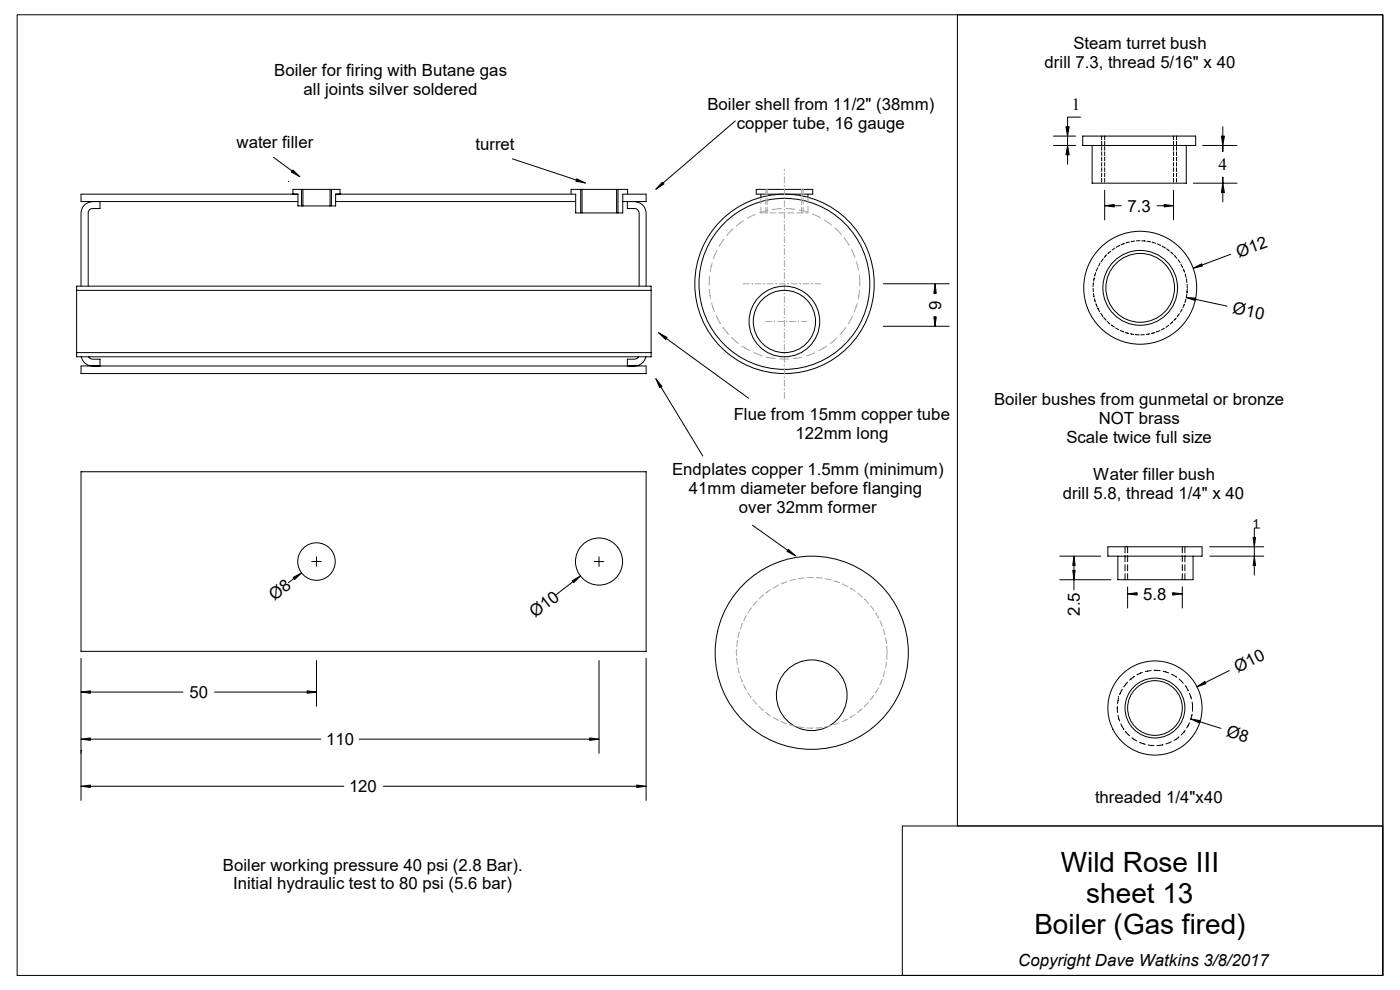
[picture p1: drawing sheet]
<svg xmlns="http://www.w3.org/2000/svg" width="297mm" height="210mm" viewBox="0 0 297 210" stroke-linecap="round" stroke-linejoin="round" font-family="sans-serif">
<g fill="none" stroke="#000" stroke-width=".21">
<path d="M3.6 3.1h289.8v203.8h-289.8zM203.1 3.1h90.3v172.1h-90.3zM58 33.4l4 2.9M62.1 36.1l1.5 1.4-1.8-1zM108.7 33.7l13.6 4.5M122.3 37.9l1.9 .9-2-.4zM140.5 38.7l.3 .3-1.7 1.1zM156 25.7l-15.3 13.1M223.5 30.9h4.7M223.5 28.9h4.7M226.1 26.9h.7l-.3 2zM226.5 30.9l.3 2h-.7z"/>
<path d="M226.5 28.9v2M226.5 32.9v1.9M229.2 24.8h-2.7v2.1M229.7 28.9h24v2h-24zM231.7 30.9v8h20v-8M233.7 28.9v.7M233.7 30v.7M233.7 31.1v.8M233.7 32.2v.8M233.7 33.4v.7M233.7 34.5v.7M233.7 35.6v.8"/>
<path d="M233.7 36.7v.8M233.7 37.8v.8M234.4 28.9v.7M234.4 30v.7M234.4 31.1v.8M234.4 32.2v.8M234.4 33.4v.7M234.4 34.5v.7M234.4 35.6v.8M234.4 36.7v.8M234.4 37.8v.8M249 28.9v.7"/>
<path d="M249 30v.7M249 31.1v.8M249 32.2v.8M249 33.4v.7M249 34.5v.7M249 35.6v.8M249 36.7v.8M249 37.8v.8M249.6 28.9v.7M249.6 30v.7M249.6 31.1v.8M249.6 32.2v.8"/>
<path d="M249.6 33.4v.7M249.6 34.5v.7M249.6 35.6v.8M249.6 36.7v.8M249.6 37.8v.8M253.2 38.9h9.2M255.1 30.9h7.3M259.1 28.9h.7l-.4 2zM259.4 38.9l.4 2h-.7zM259.4 26.9v2M259.4 30.9v1.2M259.4 37.6v1.3"/>
<path d="M62.1 41.2v-1h10v1M63.2 42.8h-46v-1.6h46v2.5h8v-2.5h50.9v4h10v-4h5v1.6h-5M64 40.2v3.5M64.3 40.2v3.5M70 40.2v3.5M70.3 40.2v3.5M71.2 42.8h50.9M121.2 41.2v-1h11.9v1M123.2 40.2v5M123.5 40.2v5M130.8 40.2v5M131.1 40.2v5"/>
<path d="M160.4 40.2h12v1h-12zM161.4 41.2v.7M171.4 41.2v.7M232.2 58.9l-.2 .7M232.5 57.8l-.3 .7M232.9 56.8l-.3 .7M233.4 55.8l-.4 .7M234.1 54.9l-.5 .6M234.4 43.6l2-.2v.5zM234.4 40.3v6.4M234.8 54.1l-.5 .5M235.6 53.3l-.6 .5"/>
<path d="M236.4 43.6h1.5M236.5 52.6l-.6 .4M237.5 52.1l-.6 .4M238.5 51.6l-.7 .3M239.6 51.4l-.7 .1M240.7 51.1l-.7 .2M241.9 51.1h-.8M242.2 51.1h.8M243.3 51.2l.8 .1M244.4 51.4l.8 .2M245.5 43.6h1.5M245.5 51.7l.7 .3"/>
<path d="M246.5 52.2l.7 .4M247 43.4l2 .2-2 .3zM247.5 52.8l.6 .5M248.4 53.5l.5 .5M249 40.3v6.4M249.2 54.2l.5 .6M249.9 55.1l.5 .6M250.5 56l.4 .7M251 57.1l.3 .6M251.4 58.1l.2 .7M251.7 59.2l.1 .7M253.2 56.9l1.7-.9 .2 .4z"/>
<path d="M259.4 40.9v1.9M261.1 53.9l-6.1 2.3M16.3 60.7h121.8v15h-121.8zM16.3 61.6h121.8M16.3 74.8h121.8M17.2 60.7v-15.5a2.52 2.52 0 0 1 2.5-2.4h1.5v1.4h-1.5a.93 .93 0 0 0-1 1v15.5M17.2 77.6h119.9v1.6h-119.9zM17.2 75.7a2.48 2.48 0 0 0 2.5 1.9h1.5v-1.4h-1.8l-.6-.5M135.5 75.7l-.6 .5h-1.8v1.4a3.6 3.6 0 0 0 3-.5l.5-.5 .4-.9M135.6 60.7v-15.5a1.01 1.01 0 0 0-1-1h-1.5v-1.4a4 4 0 0 1 3.1 .5l.6 .9 .3 1v15.5M139.7 70.6l1.8 1-.3 .4zM141.4 71.8l17.4 12.7"/>
<path d="M187.4 60.2h14M187.4 69.2h14M198.1 67.2h.5l-.2 2zM198.4 62.2v.1M198.4 67.1v.1M198.4 60.2l.2 2h-.5zM231.9 61.2v.7M231.9 60v.8M232 62.3l.1 .7M232.2 63.4l.2 .7M232.5 64.4l.3 .8M232.9 65.4l.1 .1z"/>
<path d="M233 65.5l.3 .6M233.5 66.5l.4 .6M234.1 67.4l.6 .5M234.9 68.2l.6 .5M235.8 68.9l.6 .5M236.7 69.6l.6 .3M237.7 70.1l.7 .3M238.7 70.5l.7 .2M239.8 70.8l.7 .2M240.9 71h.8M242.8 71h-.8M243.9 70.8l-.7 .2"/>
<path d="M245 70.5l-.7 .2M246 70.1l-.7 .3M247 69.6l-.6 .4M247.9 69l-.5 .4M248.8 68.2l-.6 .5M249.6 67.4l-.6 .6M250.2 66.5l-.4 .6M250.8 65.6l-.4 .6M251.2 64.5l-.2 .7M251.6 63.5l-.2 .7M251.7 63.1l2 .1-.1 .6zM251.8 61.9l.1 .1z"/>
<path d="M251.8 62.4l-.1 .7M251.8 60.3l.1 .7M251.9 61.3l-.1 .7M253.6 63.5l6.7 1.4M139.1 80.3l1.3 1.7-.4 .2zM140.2 82.1l8.9 14.6M17.2 100.1h119.9v38.1h-119.9zM66.1 119.1h2.1M67.1 118.1v2M126.1 119.1h2M127.1 118.1v2M159.6 111.4l7.5 5.4"/>
<path d="M167.3 116.5l1.4 1.4-1.7-.9zM224.8 118h8.7M227.8 118l.3 2h-.5zM227.8 120v1M235 116h20v2h-20zM237.2 118v5h15.9v-5M238.7 116v1.3M238.7 117.9v1.3M238.7 119.8v1.3M239.2 116v1.3M239.2 117.9v1.3M239.2 119.8v1.3"/>
<path d="M250.8 116v1.3M250.8 117.9v1.3M250.8 119.8v1.3M251.4 116v1.3M251.4 117.9v1.3M251.4 119.8v1.3M256.6 116h11.5M256.7 118h11.4M265.9 114h.5l-.3 2zM266.1 116v2M266.1 120v2M266.1 118l.3 2h-.5z"/>
<path d="M267.3 112h-1.2v2M17.2 139.7v30.1M62.2 122.5l1.8-1-1.5 1.4zM62.4 122.7l-1.2 .9M121.4 123.2l1.7-1-1.4 1.4zM121.5 123.4l-3.5 2.8M137.1 139.7v30.1M224.8 123h10.9M227.6 121h.5l-.3 2zM227.8 123v2.1M238.7 121.7v1.3M239.2 126l2-.3v.5z"/>
<path d="M239.2 124.5v4.5M239.2 121.7v1.3M241.2 125.9l.1 .1zM248.8 125.9v.1zM248.8 125.7l2 .3-2 .2zM250.8 124.5v4.5M250.8 121.7v1.3M251.4 121.7v1.3M17.2 146.8l2-.2v.5zM17.2 156.8l2-.3v.6zM19.2 146.8h19.6M19.2 156.8h48.9"/>
<path d="M45.5 146.8h19.7M65.2 146.6l1.9 .2-1.9 .3zM67.1 140.1v9.7M76.2 156.8h48.9M125.1 156.5l2 .3-2 .3zM127.1 140.1v19.7M237 149.9l.1 1.2M237.2 151.8l.3 1.2M237.3 148l-.2 1.2M237.8 153.5l.6 1.1M238.1 146.2l-.6 1.2M238.3 154.6l.1 .1z"/>
<path d="M238.8 155.2l.8 .9M239.2 144.7l-.8 1M240.1 156.5l1.1 .7M240.7 143.5l-1.1 .8M241.8 157.5l1.2 .4M242.4 142.7l-1.2 .5M243.6 158l1.2 .2M244.2 142.2l-1.2 .3M244.9 142.2l1.2 .1M246.7 158l-1.3 .2M246.8 142.4l1.1 .3M248.5 157.4l-1.1 .4"/>
<path d="M248.5 143l1.1 .7M250.1 156.3l-1 .8M250.1 144.1l.9 .8M251.4 145.5l.7 1M251.4 154.9l-.8 1M252.3 153.3l-.5 1.1M252.4 147.2l.4 1.1M252.4 147.1v.1M252.6 152.5v.2M252.6 152.5l2 .4-.1 .5zM252.9 148.9l.1 2M252.9 151.5l-.3 1"/>
<path d="M253.9 145.7l1.7-1.1 .2 .4zM254.6 153.1l4.4 1.4M260.8 142.2l-5.1 2.6M17.2 166.8l2-.3v.5zM19.2 166.8h53.7M81.3 166.8h53.8M135.1 166.5l2 .3-2 .2zM191.4 175.2h102v31.7h-102z"/>
<circle cx="166.4" cy="60.2" r="18.1"/>
<circle cx="166.4" cy="68.2" r="7.5"/>
<circle cx="166.4" cy="68.2" r="6.6"/>
<circle cx="166.4" cy="60.2" r="19"/>
<circle cx="241.9" cy="61.1" r="7.3"/>
<circle cx="241.9" cy="61.1" r="7.9"/>
<circle cx="241.9" cy="61" r="12"/>
<circle cx="67.1" cy="119.1" r="4"/>
<circle cx="127.1" cy="119.1" r="5"/>
<circle cx="172.2" cy="138.5" r="20.5"/>
<circle cx="172.2" cy="147.5" r="7.5"/>
<circle cx="245" cy="150.2" r="10"/>
<circle cx="245" cy="150.2" r="6.4"/>
<circle cx="245" cy="150.2" r="5.8"/>
</g>
<g fill="#000">
<path d="M62.1 36.1l1.5 1.4-1.6-1.2 1.6 1.2-1.8-1z" fill-rule="evenodd"/>
<path d="M122.3 37.9l1.9 .9-1.9-.6 1.9 .6-2-.4z" fill-rule="evenodd"/>
<path d="M140.5 38.7l.3 .3-1.7 1.1 1.6-1.3-1.6 1.3z" fill-rule="evenodd"/>
<path d="M226.1 26.9h.7l-.3 2v-2v2z" fill-rule="evenodd"/>
<path d="M226.5 30.9l.3 2h-.7l.4-2v2z" fill-rule="evenodd"/>
<path d="M259.1 28.9h.7l-.4 2v-2v2z" fill-rule="evenodd"/>
<path d="M234.4 43.6l2-.2v.5l-2-.3h2z" fill-rule="evenodd"/>
<path d="M247 43.4l2 .2h-2h2l-2 .3z" fill-rule="evenodd"/>
<path d="M253.2 56.9l1.7-.9 .2 .4-1.9 .5 1.8-.7z" fill-rule="evenodd"/>
<path d="M259.4 38.9l.4 2h-.7l.3-2v2z" fill-rule="evenodd"/>
<path d="M139.7 70.6l1.8 1-.3 .4-1.5-1.4 1.7 1.2z" fill-rule="evenodd"/>
<path d="M198.4 60.2l.2 2h-.5l.3-2v2z" fill-rule="evenodd"/>
<path d="M198.1 67.2h.5l-.2 2v-2v2z" fill-rule="evenodd"/>
<path d="M251.7 63.1l2 .1-.1 .6-1.9-.7 1.9 .4z" fill-rule="evenodd"/>
<path d="M139.1 80.3l1.3 1.7-.4 .2-.9-1.9 1.1 1.8z" fill-rule="evenodd"/>
<path d="M167.3 116.5l1.4 1.4-1.6-1.1 1.6 1.1-1.7-.9z" fill-rule="evenodd"/>
<path d="M227.8 118l.3 2h-.5l.2-2v2z" fill-rule="evenodd"/>
<path d="M265.9 114h.5l-.3 2v-2v2z" fill-rule="evenodd"/>
<path d="M266.1 118l.3 2h-.5l.2-2v2z" fill-rule="evenodd"/>
<path d="M62.2 122.5l1.8-1-1.6 1.2 1.6-1.2-1.5 1.4z" fill-rule="evenodd"/>
<path d="M121.4 123.2l1.7-1-1.6 1.2 1.6-1.2-1.4 1.4z" fill-rule="evenodd"/>
<path d="M227.6 121h.5l-.3 2v-2v2z" fill-rule="evenodd"/>
<path d="M239.2 126l2-.3v.5l-2-.2h2z" fill-rule="evenodd"/>
<path d="M248.8 125.7l2 .3h-2h2l-2 .2z" fill-rule="evenodd"/>
<path d="M17.2 146.8l2-.2v.5l-2-.3h2z" fill-rule="evenodd"/>
<path d="M17.2 156.8l2-.3v.6l-2-.3h2z" fill-rule="evenodd"/>
<path d="M65.2 146.6l1.9 .2h-1.9h1.9l-1.9 .3z" fill-rule="evenodd"/>
<path d="M125.1 156.5l2 .3h-2h2l-2 .3z" fill-rule="evenodd"/>
<path d="M252.6 152.5l2 .4-.1 .5-1.9-.9 2 .6z" fill-rule="evenodd"/>
<path d="M253.9 145.7l1.7-1.1 .2 .4-1.9 .7 1.8-.9z" fill-rule="evenodd"/>
<path d="M17.2 166.8l2-.3v.5l-2-.2h2z" fill-rule="evenodd"/>
<path d="M135.1 166.5l2 .3h-2h2l-2 .2z" fill-rule="evenodd"/>
</g>
<g fill="none" stroke="#a8a8a8" stroke-width=".21">
<path d="M166.4 39.4l.1 .1zM166.4 36.8l.1 .1zM166.4 35.9v.3M166.4 37.5v1.3M150.5 58.6v1.9M151.1 55.8l-.4 1.9M152.1 53.1l-.8 1.8M153.6 50.7l-1 1.6M155.5 48.6l-1.3 1.4M157.7 46.8l-1.5 1.1M160.2 45.5l-1.7 .8M161.4 43.9v1.3h1.3"/>
<path d="M161.4 42v1.3M162.5 40.2v1.2M162.5 42.1v1.2M162.5 44v1.2M162.8 40.2v1.2M162.8 42.1v1.2M162.8 44v1.2M163 44.6l-1.8 .5M163.3 45.2h1.3M163.9 44.4l.1 .1zM165.2 45.2h1.3M165.8 44.2l-1.9 .3"/>
<path d="M166.4 59.7l.1 .1zM166.4 57.1l.1 .1zM166.4 54.6l.1 .1zM166.4 52.1l.1 .1zM166.4 49.5l.1 .1zM166.4 47l.1 .1zM166.4 44.4l.1 .1zM166.4 41.9l.1 .1zM166.4 40v1.3M166.4 42.6v1.3M166.4 45.1v1.3M166.4 47.7v1.2"/>
<path d="M166.4 50.2v1.3M166.4 52.7v1.3M166.4 55.3v1.3M166.4 57.8v1.3M166.8 44.2l1.9 .2M167.1 45.2h1.3M169 45.2h1.3M169.6 44.6l1.9 .4M170.1 40.2v1.2M170.1 42.1v1.2M170.1 44v1.2M170.4 40.2v1.2"/>
<path d="M170.4 42.1v1.2M170.4 44v1.2M170.9 45.2h.5M171.4 41.9v1.2M171.4 43.8v1.2M172.3 45.4l1.7 .8M174.9 46.7l1.5 1.1M177.2 48.4l1.3 1.3M179.1 50.5l1.1 1.6M180.6 52.9l.8 1.7M181.7 55.5l.4 1.9M182.3 58.3l.1 2.3"/>
<path d="M150.5 61.4v.1zM150.5 61.5l.2 1.8M151 64.3l.6 1.8M151.9 66.9l.9 1.7M153.4 69.4l1.2 1.5M155.2 71.6l1.4 1.3M157.4 73.4l1.6 1M157.7 60.2h1.3M159.6 60.2h.1M159.9 74.8l1.8 .7M160.2 60.2h1.3M162.1 60.2h.1z"/>
<path d="M162.4 68.2h1.3M162.6 75.7l1.9 .4M162.8 60.2h1.2M164.3 68.2h.1zM164.6 60.2h.1zM165 68.2h1.2M165.3 60.2h1.3M165.4 76.2h1.9M166.4 77.5l.1 .1zM166.4 74.9l.1 .1zM166.4 72.4l.1 .1zM166.4 69.8l.1 .1z"/>
<path d="M166.4 67.3l.1 .1zM166.4 64.8l.1 .1zM166.4 62.2l.1 .1zM166.4 60.4v1.2M166.4 62.9v1.3M166.4 65.4v1.3M166.4 68v1.3M166.4 70.5v1.3M166.4 73.1v1.2M166.4 75.6v1.3M166.4 78.1v1.3M166.8 68.2h.1z"/>
<path d="M167.2 60.2h.1zM167.5 68.2h1.3M167.9 60.2h1.2M169.4 68.2h.1zM169.7 60.2h.1zM170.1 68.2h1.1M170.1 75.8l-1.8 .3M170.4 60.2h1.3M172.3 60.2h.1M172.8 74.8l-1.7 .7M172.9 60.2h1.2M175.3 73.4l-1.6 1"/>
<path d="M177.5 71.7l-1.4 1.2M179.4 69.5l-1.2 1.5M180.8 67.1l-.8 1.6M181.9 64.4l-.7 1.8M182.3 61.6l-.2 1.9M166.4 82.5l.1 .1zM166.4 80l.1 .1zM166.4 80.7v1.3M166.4 83.2v1.3M156.3 137.8v1.3M156.3 139.7l.1 1.3M156.4 135.9l-.1 1.3"/>
<path d="M156.8 134.1l-.3 1.2M157.5 132.2l-.4 1.2M158.3 130.6l-.5 1.1M159.4 128.9l-.7 1.1M160.6 127.5l-.8 1M162 126.2l-1 .8M163.5 125.1l-1 .7M165.2 124.1l-1.2 .7M166.9 123.4l-1.2 .5M168.8 122.9l-1.2 .3M170.6 122.6l-1.2 .2M171.3 122.5h1.3"/>
<path d="M173.2 122.5l1.3 .1M175.1 122.8l1.2 .2M176.9 123.2l1.2 .4M178.7 123.9l1.1 .6M180.4 124.8l1 .6M181.9 125.8l1 .9M183.4 127.1l.9 .9M184.7 128.5l.7 1M185.8 130l.6 1.1M186.7 131.7l.5 1.2M187.4 133.5l.3 1.2M187.4 133.5h.1"/>
<path d="M187.9 135.3l.2 1.3M188.1 137.2l.1 1.3M188.2 138.6l-.1 1.2M156.5 141.6l.3 1.2M157 143.4l.5 1.2M157.7 145.2l.6 1.1M158.6 146.9l.7 1.1M159.7 148.4l.9 1M161 149.9l.9 .8M162.4 151.1l1 .7M164 152.2l1.1 .6M165.7 153.1l1.2 .4"/>
<path d="M167.5 153.8l1.2 .3M169.3 154.2l1.3 .1M171.2 154.4h1.3M174.4 154.3l-1.3 .1M176.2 153.9l-1.2 .3M178.1 153.3l-1.2 .5M179.8 152.6l-1.2 .5M181.4 151.6l-1.1 .6M182.9 150.4l-1 .8M184.2 149l-.9 .9M185.4 147.5l-.8 1M186.4 145.9l-.6 1.1"/>
<path d="M187.2 144.1l-.6 1.2M187.7 142.3l-.3 1.3M188 140.5l-.1 1.2"/>
</g>
<g font-size="5.9">
<text x="225" y="184.9">Wild Rose III</text>
<text x="230.5" y="191.6">sheet 13</text>
<text x="219.5" y="198.2">Boiler (Gas fired)</text>
</g>
<g font-size="3.6">
<text x="227.7" y="10.5">Steam turret bush</text>
<text x="58.2" y="16.1">Boiler for firing with Butane gas</text>
<text x="221.6" y="14.5">drill 7.3, thread 5/16&quot; x 40</text>
<text x="64.4" y="20.1">all joints silver soldered</text>
<text x="150.1" y="23.3">Boiler shell from 11/2&quot; (38mm)</text>
<text x="227.4" y="23.4">1</text>
<text x="156.3" y="27.3">copper tube, 16 gauge</text>
<text x="50.2" y="31.5">water filler</text>
<text x="100.9" y="31.8">turret</text>
<text x="258.5" y="36.1">4</text>
<text x="239.2" y="44.9">7.3</text>
<text x="262.8" y="54.7" transform="rotate(-20 262.8 54.7)">Ø12</text>
<text x="199.6" y="65.8" transform="rotate(-90 199.6 65.8)">9</text>
<text x="261.4" y="66.5" transform="rotate(12 261.4 66.5)">Ø10</text>
<text x="155.7" y="89.1">Flue from 15mm copper tube</text>
<text x="210.9" y="86">Boiler bushes from gunmetal or bronze</text>
<text x="233.1" y="90">NOT brass</text>
<text x="168.8" y="93">122mm long</text>
<text x="226.2" y="94">Scale twice full size</text>
<text x="142.6" y="100.8">Endplates copper 1.5mm (minimum)</text>
<text x="231.9" y="101.9">Water filler bush</text>
<text x="146.1" y="104.9">41mm diameter before flanging</text>
<text x="225.5" y="105.8">drill 5.8, thread 1/4&quot; x 40</text>
<text x="156.8" y="108.8">over 32mm former</text>
<text x="58.3" y="127.4" transform="rotate(-37 58.3 127.4)">Ø8</text>
<text x="113.5" y="131.2" transform="rotate(-38 113.5 131.2)">Ø10</text>
<text x="229.1" y="130.6" transform="rotate(-90 229.1 130.6)">2.5</text>
<text x="242.5" y="127.2">5.8</text>
<text x="262.6" y="142.8" transform="rotate(-27 262.6 142.8)">Ø10</text>
<text x="40.2" y="148.1">50</text>
<text x="69.2" y="158">110</text>
<text x="260" y="156.1" transform="rotate(17 260 156.1)">Ø8</text>
<text x="74" y="168">120</text>
<text x="232.3" y="170.3">threaded 1/4&quot;x40</text>
<text x="47.3" y="184.7">Boiler working pressure 40 psi (2.8 Bar).</text>
<text x="49.5" y="188.7">Initial hydraulic test to 80 psi (5.6 bar)</text>
<text x="216" y="205">Copyright Dave Watkins 3/8/2017</text>
</g>
<text font-size="2.7" x="265.7" y="111.9">1</text>
</svg>
